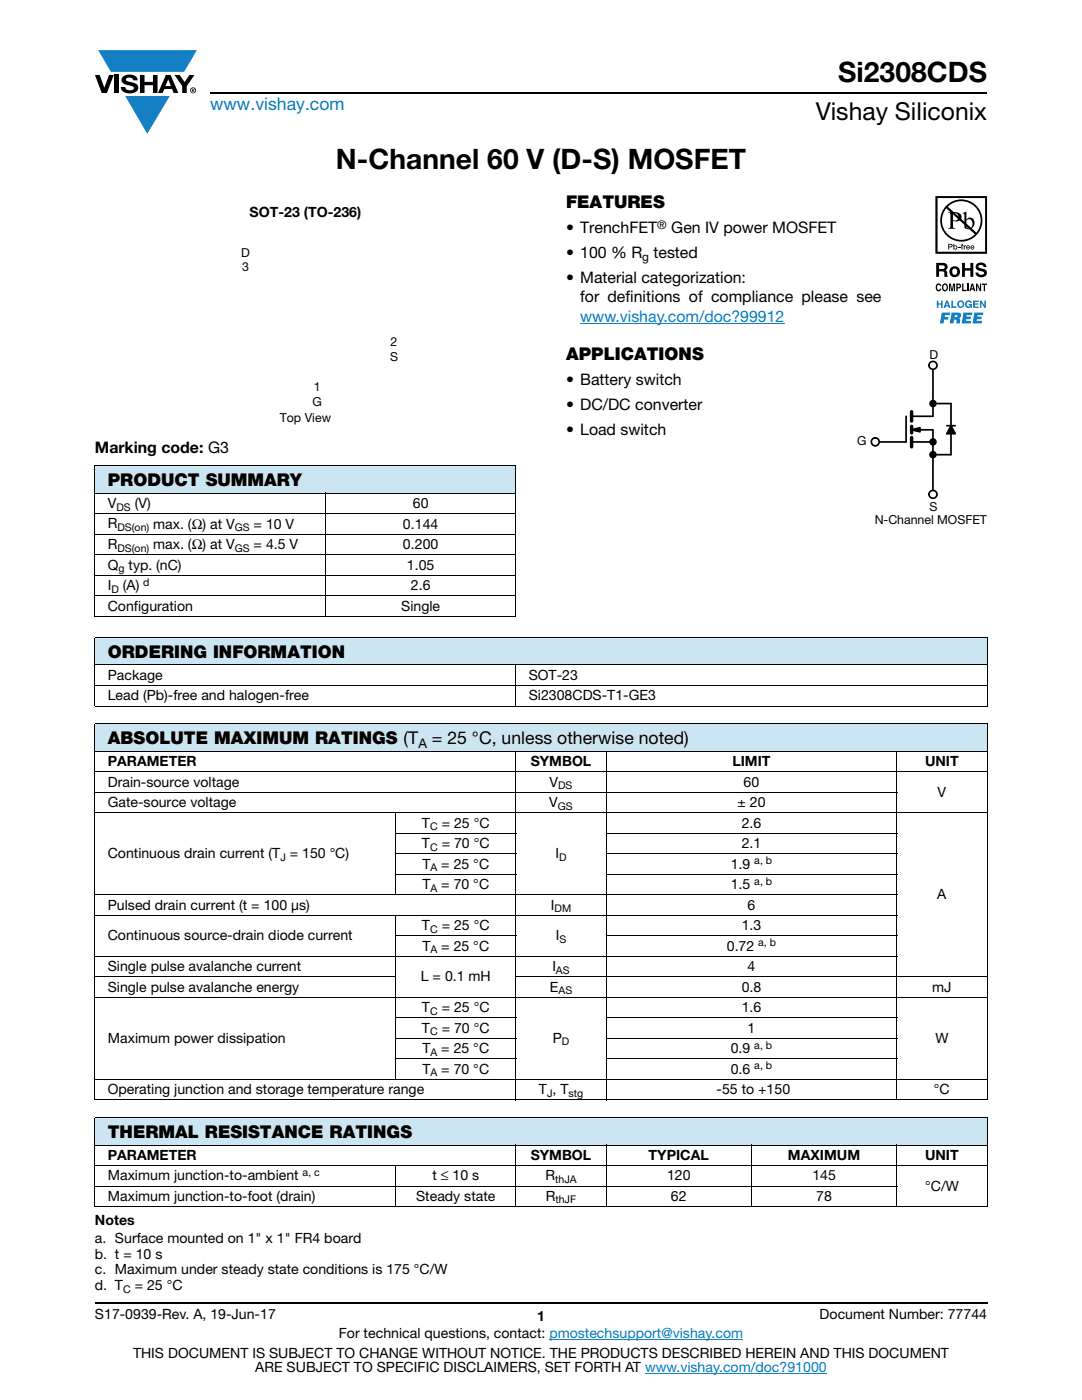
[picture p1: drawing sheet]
<svg xmlns="http://www.w3.org/2000/svg" width="216mm" height="279mm" viewBox="0 0 216 279" stroke-linecap="round" stroke-linejoin="round" font-family="sans-serif">
<g fill="#147fc3">
<path d="M19.6 10h19.7l-2.6 4.3h-1.1h-13.5z"/>
<path d="M25 19.2h8.9l-4.5 7.5z"/>
</g>
<g fill="#000">
<path d="M18.9 15h1l.9 2.5 1-2.5h.9l-1.4 3.6h-1zM22.9 15h.9v3.6h-.9zM24.6 15.3a2.1 2.1 0 0 1 2.8 .3l.1 .4h-.9a.79 .79 0 0 0-.7-.5 .79 .79 0 0 0-.8 .4l.3 .3 1 .2a1.08 1.08 0 0 1 1.2 1 1.08 1.08 0 0 1-1.1 1.2 1.73 1.73 0 0 1-2.4-1.2h.9a.96 .96 0 0 0 .8 .6 .96 .96 0 0 0 .9-.4 1.31 1.31 0 0 0-1.2-.6 1.03 1.03 0 0 1-1.1-.6 1.03 1.03 0 0 1 .2-1.1zM27.9 15h.9v1.3h1.7v-1.3h.9v3.6h-.9v-1.6h-1.7v1.6h-.9zM34.8 15h1.1l.9 1.4 1-1.4h1l-1.5 2.2v1.4h-.9v-1.4z"/>
<path d="M33.6 15.9l.5 1.3h-1.1zM33.1 15l-1.6 3.6h1l.3-.8h1.5l.3 .8h1l-1.6-3.6z"/>
<path d="M38.4 17.8h.2v.2h-.2zM38.3 17.7v.7h.1v-.3l.4 .3-.2-.3 .2-.2-.1-.2z"/>
<path d="M38.1 18a.46 .46 0 0 1 .9 0 .46 .46 0 0 1-.9 0zM37.9 18a.6 .6 0 0 0 1.2 0 .6 .6 0 0 0-1.2 0z"/>
</g>
<path d="M42 18.6h155M18.9 260h178.1" fill="none" stroke="#000" stroke-width=".36"/>
<path d="M115.8 64.5h40.7M109.6 267.3h38.7M128.7 274h36.3" fill="none" stroke="#007ec4" stroke-width=".2"/>
<path d="M18.9 92.9h84.1v5.5h-84.1z" fill="#cce5f3"/>
<g fill="none" stroke="#000" stroke-width=".2">
<path d="M18.9 92.9h84.1M18.9 98.4h84.1M18.9 93v9.4M64.9 98.3v24.8M103 93v9.4M18.9 102.5h84.1M18.9 106.6h84.1M18.9 110.7h84.1M18.9 114.8h84.1M18.9 118.9h84.1M18.9 102.6v8M18.9 110.8v8"/>
<path d="M18.9 119v3.9M103 102.6v8M103 110.8v8M103 119v3.9M18.9 123h84.1"/>
</g>
<g fill="#fff">
<path d="M41.2 41h39.5v43.8h-39.5z"/>
<path d="M186.7 39.2h10.3v25.3h-10.3z"/>
</g>
<path d="M187 39.5h9.6v10.8h-9.6zM186.7 39.2v11.4h10.3v-11.4z" fill="#201d1e"/>
<g fill="#0160ae">
<path d="M186.9 60h.3v.5h.6v-.5h.3v1.4h-.3v-.6h-.6v.6h-.3z"/>
<path d="M189.8 60h.3v1.2h.8v.2h-1.1z"/>
<path d="M192.7 60.2a.68 .68 0 0 1 1.2 .2l-.8-.1a.55 .55 0 0 0-.2 .5 .55 .55 0 0 0 .4 .4l.4-.3h-.4v-.2h.6v.7h-.2v-.1a.71 .71 0 0 1-1-.1 .71 .71 0 0 1 0-1z"/>
<path d="M194.2 60h1.1v.2h-.8v.4h.7v.2h-.7v.4h.8v.2h-1.1z"/>
<path d="M195.5 60h.3l.6 1v-1h.3v1.4h-.3l-.6-1v1h-.3z"/>
<path d="M187.9 62.4h1.7l-.1 .5h-.9l-.1 .4h.8l-.1 .5h-.8l-.1 .7h-.7z"/>
<path d="M192.3 62.4h1.7l-.1 .5h-1l-.1 .3h.9l-.1 .5h-.8l-.1 .3h1.1l-.1 .5h-1.8z"/>
<path d="M194.4 62.4h1.8l-.1 .5h-1l-.1 .3h.9l-.1 .5h-.9v.3h1.1l-.1 .5h-1.8z"/>
<path d="M189 60.3l-.2 .6h.4zM188.8 60h.3l.6 1.4h-.4l-.1-.3h-.5l-.1 .3h-.3z"/>
<path d="M191.2 60.7a.5 .5 0 0 0 1 0 .5 .5 0 0 0-1 0zM190.9 60.7a.75 .75 0 0 1 1.5 0 .75 .75 0 0 1-1.5 0z"/>
<path d="M190.5 62.9l-.1 .4 .6-.1v-.3zM189.9 62.4l1.7 .1a.63 .63 0 0 1-.3 1l.3 .3v.7h-.7v-.6l-.3-.1h-.2l-.2 .7h-.7z"/>
</g>
<g fill="#000">
<path d="M186.9 56.8l.4-.2h.3l.2 .5-.7-.2a.66 .66 0 0 0 .2 1l.3-.3h.2a.54 .54 0 0 1-.5 .5 .54 .54 0 0 1-.5-.4zM189.4 56.6h.3l.3 1.2 .2-1.2h.4v1.5h-.3v-1.3l-.2 1.3h-.3l-.2-1.3v1.3h-.2zM191.2 49.3h.4v.1h-.4zM191.9 48.7h.3l-.2 .2 .2 .1v.1h-.2v.7h-.1v-.7h-.2zM192 56.6h.2v1.2h.7v.3h-.9zM192.3 49h.2v.1l.3-.1v.1l-.3 .1v.6h-.2zM192 52.5h.5v1h1.1v-1h.6v2.8h-.6v-1.3h-1.1v1.3h-.5zM193 56.6h.3v1.5h-.3zM195 52.6a1.15 1.15 0 0 1 1.8 .7h-.5l-.1-.2a.68 .68 0 0 0-.9-.1v.4l.2 .1a1.29 1.29 0 0 1 1.4 .9 1.17 1.17 0 0 1-1.1 .9 1.17 1.17 0 0 1-1.2-.9h.6v.2a.67 .67 0 0 0 1.2-.1l-.3-.3-.5-.1a.82 .82 0 0 1-.9-.5 .82 .82 0 0 1 .3-1zM194.8 56.6h.2l.5 1.1v-1.1h.3v1.5h-.3l-.5-1.1v1.1h-.2zM195.9 56.6h1v.3h-.3v1.2h-.3v-1.2h-.4z"/>
<path d="M187 39.5h9.6v10.8h-9.6zM186.7 39.2v11.4h10.3v-11.4z"/>
<path d="M187.4 52.9v.8h.9a.39 .39 0 0 0 .1-.7zM186.8 52.5h1.4a.79 .79 0 0 1 .8 .4 .79 .79 0 0 1-.1 .9l-.2 .1a.98 .98 0 0 1 .3 1.2l.1 .2h-.6l-.2-1.1h-.9v1.1h-.6z"/>
<path d="M188.4 56.9a.64 .64 0 0 0 .2 1l.1-.1a.64 .64 0 0 0-.1-1zM188.2 56.7l.2-.1a.56 .56 0 0 1 .7 .3 .82 .82 0 0 1-.5 1.3l-.2-.1a.89 .89 0 0 1-.2-1.4z"/>
<path d="M189.1 41.3a3.9 3.9 0 0 1 5.3-.2 3.9 3.9 0 0 1 .4 5.3zM188.8 41.6l5.7 5.2a3.9 3.9 0 0 1-5.3 .1 3.9 3.9 0 0 1-.4-5.3zM187.6 44a4.2 4.2 0 0 0 8.4 0 4.2 4.2 0 0 0-8.4 0z"/>
<path d="M189.4 48.8v.4h.4v-.3zM189.2 48.7h.7l.2 .3-.2 .3-.5 .1v.4h-.2z"/>
<path d="M190.2 42.6v1.3a.75 .75 0 0 0 1.1-.6 .75 .75 0 0 0-1.1-.7zM189.2 42.4a2.81 2.81 0 0 1 2.4 .3 .97 .97 0 0 1 0 1.2 .97 .97 0 0 1-1.2 .2h-.2v1.1v.2l.5 .3h-1.5l.3-.2 .1-.3v-2.3v-.3z"/>
<path d="M190.2 53.7a.63 .63 0 0 0-.2 .7 .63 .63 0 0 0 .8 .4 .63 .63 0 0 0 .2-.8 .63 .63 0 0 0-.8-.3zM189.4 54.2a1.1 1.1 0 0 1 2.2 0 1.1 1.1 0 0 1-2.2 0z"/>
<path d="M190.4 49.4a.26 .26 0 0 0 .5 0 .26 .26 0 0 0-.5 0zM190.2 48.7h.2v.4a.38 .38 0 0 1 .5 0 .38 .38 0 0 1 0 .6 .38 .38 0 0 1-.5 0l-.2 .1z"/>
<path d="M191.1 56.9v.4l.4-.1v-.3zM190.8 56.6h.6a.5 .5 0 0 1 .4 .5 .5 .5 0 0 1-.4 .5h-.3v.5h-.3z"/>
<path d="M192.8 44v1.3l.2 .2a.72 .72 0 0 0 .8-.1 .72 .72 0 0 0 .3-.7 .72 .72 0 0 0-.4-.8 .72 .72 0 0 0-.9 .1zM192.1 42.5l.7-.3v1.6a.89 .89 0 0 1 1.1-.3 .89 .89 0 0 1 .6 1 1.23 1.23 0 0 1-.7 1.2 1.23 1.23 0 0 1-1.4-.2v-2.7z"/>
<path d="M193 49.2v.1h.4l-.2-.2zM193 49h.4l.2 .4h-.6v.2l.5-.1a.42 .42 0 0 1-.6 .2 .42 .42 0 0 1 .1-.7z"/>
<path d="M194 56.9l-.1 .6h.3zM193.9 56.6h.3l.4 1.5h-.3l-.1-.3h-.4l-.1 .3h-.3z"/>
<path d="M193.9 49.2l-.1 .1h.5l-.3-.2zM193.8 49h.5l.1 .4h-.6l.1 .2 .5-.1a.42 .42 0 0 1-.6 .2 .42 .42 0 0 1 0-.7z"/>
</g>
<path d="M171.1 69.5h25.9v35.6h-25.9z" fill="#fff"/>
<path d="M186.2 73.7v9.4h-4.3M180.8 83.1v5.1h-5.6M181.9 88.2h4.3M181.9 85.8l1.7-.4v.8l-1.5-.4M182 85.8h4.2v12.1M186.2 80.5h3.6M186.2 90.7h3.6" fill="none" stroke="#000" stroke-width=".34"/>
<path d="M181.9 82.2v1.8M181.9 85.1v1.3M181.9 87.3v1.9" fill="none" stroke="#000" stroke-width=".68"/>
<path d="M181.9 85.8l1.7-.4v.8z" fill="#000"/>
<circle cx="174.6" cy="88.2" r=".79" fill="#fff"/>
<g fill="none" stroke="#000" stroke-width=".34">
<path d="M188.9 85h1.7M188.9 86.6h1.7l-.8-1.6-.9 1.6M189.8 80.5v10.2"/>
<circle cx="174.6" cy="88.2" r=".79"/>
</g>
<path d="M189.8 85l.8 1.6h-1.7z" fill="#000"/>
<circle cx="186.2" cy="72.9" r=".79" fill="#fff"/>
<circle cx="186.2" cy="72.9" r=".79" fill="none" stroke="#000" stroke-width=".34"/>
<circle cx="186.2" cy="98.7" r=".79" fill="#fff"/>
<g fill="none" stroke="#000" stroke-width=".34">
<circle cx="186.2" cy="98.7" r=".79"/>
<circle cx="186.2" cy="90.7" r=".58"/>
<circle cx="186.2" cy="80.5" r=".58"/>
<circle cx="186.2" cy="88.2" r=".58"/>
</g>
<g fill="#000">
<circle cx="186.2" cy="90.7" r=".58"/>
<circle cx="186.2" cy="80.5" r=".58"/>
<circle cx="186.2" cy="88.2" r=".58"/>
</g>
<g fill="#cce5f3">
<path d="M18.9 127.2h178.1v5.5h-178.1z"/>
<path d="M18.9 144.4h178.1v5.5h-178.1z"/>
<path d="M18.9 223h178.1v5.5h-178.1z"/>
</g>
<g fill="none" stroke="#000" stroke-width=".2">
<path d="M18.9 127.2h178.1M18.9 132.7h178.1M18.9 136.8h178.1M18.9 127.3v5.3M18.9 132.8v8M103 132.6v8.4M197 127.3v5.3M197 132.8v8M18.9 140.9h178.1M18.9 144.4h178.1M18.9 149.9h102M18.9 154h178.1"/>
<path d="M18.9 158.1h160.1M18.9 144.5v74.9M103 149.8v69.8M120.9 149.8v20.5M121 149.9h57.9M178.9 149.8v69.8M179 149.9h18M197 144.5v74.9M18.9 162.2h178.1M18.9 178.6h160.1M78.9 166.3h24.1M78.9 170.4h24.1"/>
<path d="M78.9 174.5h24.1M79 162.1v16.6M120.9 166.3h58.1M120.9 170.4h58.1M120.9 174.5h58.1M120.9 170.5v16.2M18.9 182.7h160.1M18.9 190.9h160.1M18.9 194.9h60.1M18.9 199.1h178.1M78.9 186.8h24.1M79 182.6v32.9"/>
<path d="M102.9 194.9h94.1M120.9 186.8h58.1M120.9 186.9v20.2M18.9 215.4h178.1M18.9 219.5h178.1M78.9 203.1h24.1M78.9 207.2h24.1M78.9 211.3h24.1M120.9 203.1h58.1M120.9 207.2h58.1M120.9 211.3h58.1M120.9 207.3v12.3"/>
<path d="M18.9 223h178.1M18.9 228.5h102M18.9 232.6h178.1M18.9 236.7h160.1M18.9 223.1v17.6M79 232.5v8.4M103 228.5v12.4M120.9 228.5v12.4M121 228.5h57.9M149.9 228.5v12.4M178.9 228.5v12.4M179 228.5h18"/>
<path d="M197 223.1v17.6M18.9 240.8h102M121 240.8h57.9M179 240.8h18"/>
</g>
<g font-size="5.6">
<text x="167.3" y="16.4">Si2308CDS</text>
<text x="67" y="33.8">N-Channel 60 V (D-S) MOSFET</text>
</g>
<text font-size="4.9" x="162.8" y="24">Vishay Siliconix</text>
<text font-size="3.5" fill="#007ec4" x="42" y="21.9">www.vishay.com</text>
<g font-size="3.5">
<text x="112.9" y="41.5">FEATURES</text>
<text x="112.9" y="71.9">APPLICATIONS</text>
<text x="21.5" y="97">PRODUCT SUMMARY</text>
<text x="21.5" y="131.3">ORDERING INFORMATION</text>
<text x="21.5" y="148.5">ABSOLUTE MAXIMUM RATINGS (T</text>
<text x="86.2" y="148.5">= 25 °C, unless otherwise noted)</text>
<text x="21.5" y="227.1">THERMAL RESISTANCE RATINGS</text>
</g>
<g font-size="3.2">
<text x="112.9" y="46.6">• TrenchFET</text>
<text x="133.9" y="46.6">Gen IV power MOSFET</text>
<text x="112.9" y="51.5">• 100 % R</text>
<text x="130.4" y="51.5">tested</text>
<text x="112.9" y="56.5">• Material categorization:</text>
<text x="115.8" y="60.3">for definitions of compliance please see</text>
<text x="112.9" y="76.9">• Battery switch</text>
<text x="112.9" y="81.9">• DC/DC converter</text>
<text x="112.9" y="86.8">• Load switch</text>
<text x="18.9" y="90.5">Marking code: G3</text>
</g>
<text font-size="3.2" fill="#007ec4" x="115.8" y="64.2">www.vishay.com/doc?99912</text>
<g font-size="2.8">
<text x="49.8" y="43.3">SOT-23 (TO-236)</text>
<text x="21.5" y="101.4">V</text>
<text x="26.9" y="101.4">(V)</text>
<text x="82.4" y="101.4">60</text>
<text x="21.5" y="105.5">R</text>
<text x="30.6" y="105.5">max. (Ω) at V</text>
<text x="50.6" y="105.5">= 10 V</text>
<text x="80.4" y="105.5">0.144</text>
<text x="21.5" y="109.6">R</text>
<text x="21.5" y="113.7">Q</text>
<text x="25.7" y="113.7">typ. (nC)</text>
<text x="30.6" y="109.6">max. (Ω) at V</text>
<text x="50.6" y="109.6">= 4.5 V</text>
<text x="80.4" y="109.6">0.200</text>
<text x="81.2" y="113.7">1.05</text>
<text x="21.5" y="117.8">I</text>
<text x="24.5" y="117.8">(A)</text>
<text x="82" y="117.8">2.6</text>
<text x="21.5" y="121.9">Configuration</text>
<text x="80" y="121.9">Single</text>
<text x="21.5" y="135.7">Package</text>
<text x="105.5" y="135.7">SOT-23</text>
<text x="21.5" y="139.8">Lead (Pb)-free and halogen-free</text>
<text x="105.5" y="139.8">Si2308CDS-T1-GE3</text>
<text x="21.5" y="152.9">PARAMETER</text>
<text x="105.9" y="152.9">SYMBOL</text>
<text x="146.1" y="152.9">LIMIT</text>
<text x="184.6" y="152.9">UNIT</text>
<text x="21.5" y="161.1">Gate-source voltage</text>
<text x="21.5" y="157">Drain-source voltage</text>
<text x="109.6" y="161.1">V</text>
<text x="109.7" y="157">V</text>
<text x="147.2" y="161.1">± 20</text>
<text x="148.4" y="157">60</text>
<text x="187.1" y="159">V</text>
<text x="84.2" y="165.2">T</text>
<text x="88.1" y="165.2">= 25 °C</text>
<text x="148" y="165.2">2.6</text>
<text x="21.5" y="171.3">Continuous drain current (T = 150 °C)</text>
<text x="84.2" y="169.3">T</text>
<text x="84.3" y="173.4">T</text>
<text x="88.1" y="173.4">= 25 °C</text>
<text x="88.1" y="169.3">= 70 °C</text>
<text x="110.8" y="171.3">I</text>
<text x="145.8" y="173.4">1.9</text>
<text x="148" y="169.3">2.1</text>
<text x="84.3" y="177.4">T</text>
<text x="88.1" y="177.4">= 70 °C</text>
<text x="145.8" y="177.4">1.5</text>
<text x="187" y="179.5">A</text>
<text x="21.5" y="181.5">Pulsed drain current (t = 100 μs)</text>
<text x="84.2" y="185.6">T</text>
<text x="88.1" y="185.6">= 25 °C</text>
<text x="109.9" y="181.5">I</text>
<text x="148" y="185.6">1.3</text>
<text x="149.2" y="181.5">6</text>
<text x="21.5" y="187.7">Continuous source-drain diode current</text>
<text x="84.3" y="189.7">T</text>
<text x="88.1" y="189.7">= 25 °C</text>
<text x="110.9" y="187.7">I</text>
<text x="145" y="189.7">0.72</text>
<text x="21.5" y="197.9">Single pulse avalanche energy</text>
<text x="21.5" y="193.8">Single pulse avalanche current</text>
<text x="84" y="195.9">L = 0.1 mH</text>
<text x="109.7" y="197.9">E</text>
<text x="110.2" y="193.8">I</text>
<text x="148" y="197.9">0.8</text>
<text x="149.2" y="193.8">4</text>
<text x="186" y="197.9">mJ</text>
<text x="84.2" y="202">T</text>
<text x="88.1" y="202">= 25 °C</text>
<text x="148" y="202">1.6</text>
<text x="21.5" y="208.1">Maximum power dissipation</text>
<text x="84.2" y="206.1">T</text>
<text x="88.1" y="206.1">= 70 °C</text>
<text x="110.3" y="208.1">P</text>
<text x="149.2" y="206.1">1</text>
<text x="186.6" y="208.1">W</text>
<text x="84.3" y="214.3">T</text>
<text x="84.3" y="210.2">T</text>
<text x="88.1" y="210.2">= 25 °C</text>
<text x="88.1" y="214.3">= 70 °C</text>
<text x="145.8" y="210.2">0.9</text>
<text x="145.8" y="214.3">0.6</text>
<text x="21.5" y="218.4">Operating junction and storage temperature range</text>
<text x="107.5" y="218.4">T , T</text>
<text x="143" y="218.4">-55 to +150</text>
<text x="186.4" y="218.4">°C</text>
<text x="21.5" y="231.5">PARAMETER</text>
<text x="105.9" y="231.5">SYMBOL</text>
<text x="129.4" y="231.5">TYPICAL</text>
<text x="157.2" y="231.5">MAXIMUM</text>
<text x="184.6" y="231.5">UNIT</text>
<text x="21.5" y="235.6">Maximum junction-to-ambient</text>
<text x="21.5" y="239.7">Maximum junction-to-foot (drain)</text>
<text x="83" y="239.7">Steady state</text>
<text x="86.3" y="235.6">t ≤ 10 s</text>
<text x="108.8" y="235.6">R</text>
<text x="108.9" y="239.7">R</text>
<text x="133.1" y="235.6">120</text>
<text x="133.9" y="239.7">62</text>
<text x="162.1" y="235.6">145</text>
<text x="162.9" y="239.7">78</text>
<text x="184.6" y="237.6">°C/W</text>
<text x="18.9" y="244.5">Notes</text>
<text x="18.9" y="248">a. Surface mounted on 1&quot; x 1&quot; FR4 board</text>
<text x="18.9" y="251.2">b. t = 10 s</text>
<text x="18.9" y="254.3">c. Maximum under steady state conditions is 175 °C/W</text>
<text x="18.9" y="257.5">d. T</text>
<text x="26.9" y="257.5">= 25 °C</text>
<text x="18.9" y="263.3">S17-0939-Rev. A, 19-Jun-17</text>
<text x="107.2" y="263.6">1</text>
<text x="163.6" y="263.3">Document Number: 77744</text>
<text x="67.6" y="267.1">For technical questions, contact: pmostechsupport@vishay.com</text>
<text x="26.5" y="271">THIS DOCUMENT IS SUBJECT TO CHANGE WITHOUT NOTICE. THE PRODUCTS DESCRIBED HEREIN AND THIS DOCUMENT</text>
<text x="50.9" y="273.8">ARE SUBJECT TO SPECIFIC DISCLAIMERS, SET FORTH AT www.vishay.com/doc?91000</text>
</g>
<text font-size="2.6" x="83.5" y="149.2">A</text>
<g font-size="2.5">
<text x="48.1" y="51.2">D</text>
<text x="48.3" y="54.2">3</text>
<text x="77.8" y="72">S</text>
<text x="77.9" y="69">2</text>
<text x="185.4" y="71.6">D</text>
<text x="62.3" y="81">G</text>
<text x="62.6" y="78">1</text>
<text x="55.8" y="84.3">Top View</text>
<text x="171.1" y="88.8">G</text>
<text x="185.5" y="101.9">S</text>
<text x="174.5" y="104.6">N-Channel MOSFET</text>
</g>
<g font-size="2.4">
<text x="131.1" y="45.6">®</text>
<text x="128.2" y="52.1">g</text>
</g>
<g font-size="2.1">
<text x="23.2" y="101.9">DS</text>
<text x="23.4" y="106">DS(on)</text>
<text x="46.8" y="106">GS</text>
<text x="23.4" y="110.1">DS(on)</text>
<text x="46.8" y="110.1">GS</text>
<text x="22.2" y="118.3">D</text>
<text x="23.6" y="114.2">g</text>
<text x="28.6" y="116.9">d</text>
<text x="111.3" y="161.6">GS</text>
<text x="111.4" y="157.5">DS</text>
<text x="85.8" y="165.7">C</text>
<text x="55.9" y="171.8">J</text>
<text x="85.8" y="169.8">C</text>
<text x="85.9" y="173.9">A</text>
<text x="111.6" y="171.8">D</text>
<text x="150.5" y="172.5">a, b</text>
<text x="85.9" y="177.9">A</text>
<text x="150.5" y="176.6">a, b</text>
<text x="110.7" y="182.1">DM</text>
<text x="85.8" y="186.1">C</text>
<text x="85.9" y="190.2">A</text>
<text x="111.6" y="188.2">S</text>
<text x="151.3" y="188.9">a, b</text>
<text x="110.9" y="194.3">AS</text>
<text x="85.8" y="202.5">C</text>
<text x="111.4" y="198.4">AS</text>
<text x="85.8" y="206.6">C</text>
<text x="112.1" y="208.6">D</text>
<text x="150.5" y="209.3">a, b</text>
<text x="85.9" y="210.7">A</text>
<text x="85.9" y="214.8">A</text>
<text x="150.5" y="213.4">a, b</text>
<text x="109.2" y="218.9">J</text>
<text x="113.4" y="218.9">stg</text>
<text x="60.4" y="234.7">a, c</text>
<text x="110.8" y="236.1">thJA</text>
<text x="110.8" y="240.2">thJF</text>
<text x="24.6" y="258">C</text>
</g>
</svg>
